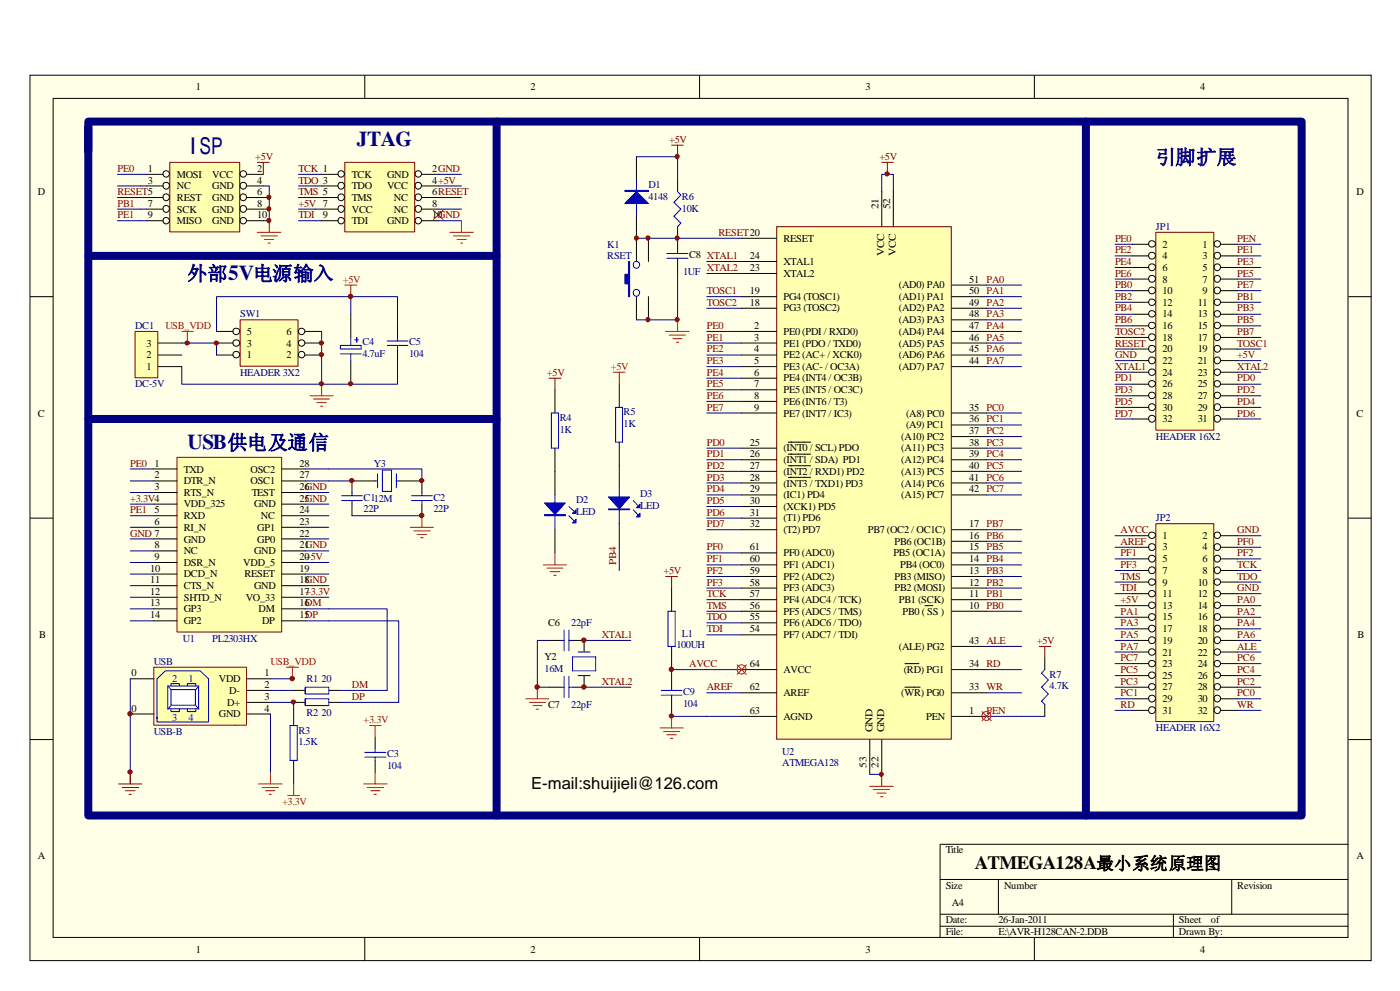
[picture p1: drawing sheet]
<svg xmlns="http://www.w3.org/2000/svg" width="297mm" height="210mm" viewBox="0 0 297 210" stroke-linecap="round" stroke-linejoin="round" font-family="sans-serif">
<path d="M6.3 15.9h284.3v187.6h-284.3z" fill="#ffffe8"/>
<g fill="none" stroke="#000" stroke-width=".21">
<path d="M6.3 15.9h284.3v187.6h-284.3zM77.3 15.9v4.9M148.3 15.9v4.9M219.2 15.9v4.9M11.3 20.8h274.4v177.8h-274.4zM6.3 62.8h5M285.8 62.8h4.9M6.3 109.7h5M285.8 109.7h4.9M6.3 156.6h5M285.8 156.6h4.9M285.8 178.8h-86.6v19.8"/>
<path d="M77.3 198.6v5M148.3 198.6v5M199.2 186.3h86.6M199.2 193.6h86.6M199.2 196.2h86.6M211.6 186.3v7.3M219.2 198.6v5M248.7 193.6v5M261 186.3v7.3"/>
</g>
<path d="M164.7 48.1h36.9v108.5h-36.9z" fill="#ffffb0"/>
<path d="M142.3 30.7h2.5M143.6 30.7v2.5M186.9 34.4h2.4M188 34.4v2.5M164.6 48h37v108.6h-37zM141.1 122.1h2.5M142.3 122.1v2.5M220.2 136.9h2.5M221.4 136.9v2.5" fill="none" stroke="#800000" stroke-width=".21"/>
<g fill="none" stroke="#000" stroke-width=".21">
<path d="M143.6 38.1v2.5M143.6 48v2.5M157.1 57.9h7.5M157.1 55.4h7.5M157.1 50.5h7.5M186.9 40.6v7.4M189.3 40.6v7.4M157.1 62.8h7.5M157.1 65.3h7.5M157.1 70.2h7.5M157.1 72.7h7.5M157.1 75.2h7.5"/>
<path d="M157.1 77.7h7.5M201.7 60.4h7.3M201.7 62.8h7.3M201.7 65.3h7.3M201.7 67.7h7.3M201.7 70.2h7.3M201.7 72.7h7.3M201.7 75.2h7.3M201.7 77.7h7.3M157.1 87.5h7.5M157.1 94.9h7.5M157.1 97.4h7.5"/>
<path d="M157.1 99.8h7.5M157.1 80.1h7.5M157.1 82.6h7.5M157.1 85h7.5M167 93.7h4.8M167 96.2h4.8M167 98.7h4.8M201.7 87.5h7.3M201.7 90h7.3M201.7 92.5h7.3M201.7 94.9h7.3M201.7 97.4h7.3"/>
<path d="M201.7 99.8h7.3M157.1 102.3h7.5M157.1 104.8h7.5M157.1 117.1h7.5M157.1 119.6h7.5M157.1 112.2h7.5M157.1 107.3h7.5M157.1 109.7h7.5M167 101.1h4.8M201.7 102.3h7.3M201.7 104.8h7.3M201.7 117.1h7.3"/>
<path d="M201.7 119.6h7.3M201.7 114.7h7.3M201.7 112.2h7.3M116.3 135.7h2.6M121.3 135.7h2.5v2.4M157.1 122.1h7.5M157.1 124.6h7.5M157.1 127h7.5M157.1 129.5h7.5M157.1 131.9h7.5M157.1 134.5h7.5M196 128.3h1.7"/>
<path d="M201.7 136.9h7.3M201.7 122.1h7.3M201.7 124.6h7.3M201.7 127h7.3M201.7 129.5h7.3M221.4 139.4v2.4M116.3 145.6h2.6M123.8 143.1v2.5h-2.5M142.3 143.1v2.5M142.3 148v2.5M157.1 141.8h7.5M157.1 146.7h7.5"/>
<path d="M157.1 151.7h7.5M184.3 156.6v7.4M186.9 156.6v7.4M191.8 140.6h2.9M191.8 145.6h3.2M201.7 141.8h7.3M201.7 146.7h7.3M201.7 151.7h7.3M221.4 149.2v2.5"/>
</g>
<g fill="none" stroke="#00f" stroke-width=".21">
<path d="M143.6 40.6l.7 .7-1.5 1.6 1.5 1.4-1.5 1.5 1.5 1.5-.7 .7M118.9 135.7h.6M119.5 133.4v4.5M120.6 133.4v4.5M120.6 135.7h.7M121.3 139.1h4.9v3h-4.9zM122.5 138.1h2.6M118.9 145.6h.6M119.5 143.3v4.5M120.6 145.6h.7M120.6 143.3v4.5M122.5 143.1h2.6"/>
<path d="M140.1 146.2h4.4M140.1 147.2h4.4M142.3 145.6v.6M142.3 147.2v.8M221.4 141.8l-.7 .8 1.5 1.4-1.5 1.6 1.5 1.4-1.5 1.5 .7 .7"/>
</g>
<g fill="none" stroke="#000080" stroke-width=".21">
<path d="M186.9 40.6v-3.7h2.4v3.7M149.8 77.7h7.3M149.8 75.2h7.3M149.8 72.7h7.3M149.8 70.2h7.3M209 77.7h7.5M209 75.2h7.5M209 72.7h7.5M209 70.2h7.5M209 67.7h7.5M209 65.3h7.5M209 62.8h7.5"/>
<path d="M209 60.4h7.5M149.8 99.8h7.3M149.8 97.4h7.3M149.8 94.9h7.3M149.8 87.5h7.3M149.8 85h7.3M149.8 82.6h7.3M149.8 80.1h7.3M209 99.8h7.5M209 97.4h7.5M209 94.9h7.5M209 87.5h7.5"/>
<path d="M209 92.5h7.5M209 90h7.5M149.8 119.6h7.3M149.8 117.1h7.3M149.8 112.2h7.3M149.8 109.7h7.3M149.8 107.3h7.3M149.8 104.8h7.3M149.8 102.3h7.3M209 119.6h7.5M209 117.1h7.5M209 112.2h7.5"/>
<path d="M209 104.8h7.5M209 102.3h7.5M209 114.7h7.5M116.3 135.7h-2.4v9.9h2.4M149.8 134.5h7.3M149.8 131.9h7.3M149.8 129.5h7.3M149.8 127h7.3M149.8 124.6h7.3M149.8 122.1h7.3M209 129.5h7.5M209 127h7.5"/>
<path d="M209 124.6h7.5M209 122.1h7.5M209 136.9h7.5M142.3 150.5v1.2h14.8M149.8 146.7h7.3M157.1 141.8h-14.8v1.3M209 151.7h7.5M209 146.7h7.5M209 141.8h7.5"/>
</g>
<g fill="none" stroke="#f00" stroke-width=".21">
<path d="M111.4 148h4.9M112.2 148.8h3.5M112.9 149.5h2M113.6 150.2h.5M113.9 145.6v2.4M139.9 154.2h4.9M140.6 155h3.4M141.3 155.6h2M142.1 156.4h.5M142.3 151.7v2.5M156.2 140.8l2 2M158.2 140.8l-2 2"/>
<path d="M208.1 150.7l2 2M210.1 150.7l-2 2M184.3 166.6h5M185.1 167.2h3.5M185.8 168h2M186.6 168.8h.5M186.9 164v2.6"/>
<circle cx="157.1" cy="141.8" r=".95"/>
<circle cx="209" cy="151.6" r=".94"/>
</g>
<path d="M245 111h12.2v41.8h-12.2z" fill="#ffffb0"/>
<path d="M54.5 34.4h2.6M55.8 34.4v2.5M244.9 110.9h12.3v41.9h-12.3z" fill="none" stroke="#800000" stroke-width=".21"/>
<g fill="none" stroke="#000" stroke-width=".21">
<path d="M134.9 33.2v4.9M134.9 45.6v9.8M137.4 50.5v4.9M143.6 50.5v2.4M143.6 55.4v2.5M134.9 62.8v4.9M137.4 62.8v4.9M131.2 81.4v4.9M131.2 93.7v9.9M131.2 110.9v5M239.9 113.5h3.5M239.9 115.9h3.5"/>
<path d="M239.9 118.4h3.5M258.7 113.5h3.5M258.7 115.9h3.5M258.7 118.4h3.5M142.3 124.6v4.9M142.3 136.9v4.9M239.9 120.8h3.5M239.9 123.3h3.5M239.9 125.7h3.5M239.9 128.3h3.5M239.9 130.7h3.5M239.9 133.2h3.5"/>
<path d="M239.9 135.7h3.5M239.9 138.1h3.5M258.7 120.8h3.5M258.7 123.3h3.5M258.7 125.7h3.5M258.7 128.3h3.5M258.7 130.7h3.5M258.7 133.2h3.5M258.7 135.7h3.5M258.7 138.1h3.5M239.9 140.6h3.5M239.9 143.1h3.5"/>
<path d="M239.9 145.6h3.5M239.9 148h3.5M239.9 150.5h3.5M258.7 140.6h3.5M258.7 143.1h3.5M258.7 145.6h3.5M258.7 148h3.5M258.7 150.5h3.5"/>
<circle cx="244.1" cy="118.3" r=".73"/>
<circle cx="244.1" cy="115.9" r=".73"/>
<circle cx="244.1" cy="113.4" r=".71"/>
<circle cx="258" cy="118.3" r=".7"/>
<circle cx="258" cy="115.9" r=".7"/>
<circle cx="258" cy="113.4" r=".68"/>
<circle cx="244.1" cy="133.1" r=".73"/>
<circle cx="244.1" cy="130.7" r=".73"/>
<circle cx="244.1" cy="120.8" r=".73"/>
<circle cx="244.1" cy="135.6" r=".73"/>
<circle cx="244.1" cy="128.2" r=".71"/>
<circle cx="244.1" cy="123.3" r=".71"/>
<circle cx="244.1" cy="138.1" r=".71"/>
<circle cx="244.1" cy="125.7" r=".71"/>
<circle cx="258" cy="133.1" r=".7"/>
<circle cx="258" cy="120.8" r=".7"/>
<circle cx="258" cy="135.6" r=".7"/>
<circle cx="258" cy="130.7" r=".7"/>
<circle cx="258" cy="128.2" r=".68"/>
<circle cx="258" cy="123.3" r=".68"/>
<circle cx="258" cy="138.1" r=".68"/>
<circle cx="258" cy="125.7" r=".68"/>
<circle cx="244.1" cy="148" r=".73"/>
<circle cx="244.1" cy="150.4" r=".73"/>
<circle cx="244.1" cy="143" r=".71"/>
<circle cx="244.1" cy="145.5" r=".71"/>
<circle cx="244.1" cy="140.6" r=".71"/>
<circle cx="258" cy="147.9" r=".7"/>
<circle cx="258" cy="150.4" r=".7"/>
<circle cx="258" cy="143" r=".68"/>
<circle cx="258" cy="145.5" r=".68"/>
<circle cx="258" cy="140.6" r=".68"/>
</g>
<g fill="none" stroke="#000080" stroke-width=".21">
<path d="M134.9 33.2h8.7v4.9M134.9 50.5h22.2M143.6 57.9v9.8h-8.7M149.8 55.4h7.3M149.8 57.9h7.3M149.8 62.8h7.3M149.8 65.3h7.3M131.2 115.9v4.9M236.3 113.5h3.6M236.3 115.9h3.6M236.3 118.4h3.6M262.2 113.5h5"/>
<path d="M262.2 115.9h5M262.2 118.4h5M123.8 135.7h9.9M236.3 120.8h3.6M236.3 123.3h3.6M236.3 125.7h3.6M236.3 128.3h3.6M236.3 130.7h3.6M236.3 133.2h3.6M236.3 135.7h3.6M236.3 138.1h3.6M262.2 120.8h5"/>
<path d="M262.2 123.3h5M262.2 125.7h5M262.2 128.3h5M262.2 130.7h5M262.2 133.2h5M262.2 135.7h5M262.2 138.1h5M123.8 145.6h9.9M236.3 140.6h3.6M236.3 143.1h3.6M236.3 145.6h3.6M236.3 148h3.6"/>
<path d="M236.3 150.5h3.6M262.2 140.6h5M262.2 143.1h5M262.2 145.6h5M262.2 148h5M262.2 150.5h5"/>
</g>
<g fill="none" stroke="#00f" stroke-width=".21">
<path d="M134.9 38.1v7.5M141.3 53.7h4.5M141.3 54.7h4.5M143.6 52.9v.8M143.6 54.7v.7M130.5 86.3h1.4v7.4h-1.4zM131.2 103.6v7.3M134.2 108l.9 1M134.2 106l.9 1M141.6 129.5h1.5v7.4h-1.5z"/>
<circle cx="134.8" cy="56.1" r=".7"/>
<circle cx="134.8" cy="62" r=".7"/>
</g>
<g fill="none" stroke="#f00" stroke-width=".21">
<path d="M54.5 49.2h5M55.3 50h3.5M56 50.7h2M56.8 51.5h.5M57.1 46.8v2.4M91.9 44.5l2 2M93.9 44.5l-2 2M130 78.8h2.4M131.2 78.8v2.6M141.1 70.2h4.9M141.8 71h3.5M142.6 71.7h1.9"/>
<path d="M143.3 72.5h.5M143.6 67.7v2.5"/>
</g>
<g fill="#00f" stroke="#00f" stroke-width=".21">
<path d="M133.2 55.4h.2v7.4h-.2v-2.7h-.8v-2h.8z" fill-rule="evenodd"/>
<path d="M132.4 40.3h5v.3h-5z" fill-rule="evenodd"/>
<path d="M134.9 40.6l2.5 2.5h-5z" fill-rule="evenodd"/>
<path d="M128.9 105.3h4.5l-2.2 2.5z" fill-rule="evenodd"/>
<path d="M128.9 107.8h4.5v.2h-4.5z" fill-rule="evenodd"/>
<path d="M134.9 109.5l.7-.8v.8z" fill-rule="evenodd"/>
<path d="M135.6 106.8v.7h-.7z" fill-rule="evenodd"/>
</g>
<path d="M28.7 70.3h4.7v9.7h-4.7z" fill="#ffffb0"/>
<path d="M28.6 70.2h4.8v9.8h-4.8z" fill="none" stroke="#800000" stroke-width=".21"/>
<path d="M33.5 77.7h5M33.5 75.2h5M33.5 72.7h5M74.3 66.6v4.9M74.3 76.4v5M84.2 69v2.5M84.2 73.9v2.5" fill="none" stroke="#000" stroke-width=".21"/>
<path d="M72.1 73.2h4.4v.7h-4.4zM72.1 74.9h4.4M74.3 71.5v1.7M74.3 74.9v1.5M75.1 72h.9M75.6 71.5v1M82 73.2h4.4M82 72.2h4.4M84.2 71.5v.7M84.2 73.2v.7" fill="none" stroke="#00f" stroke-width=".21"/>
<path d="M73.1 60.4h2.5M74.3 60.4v2.4" fill="none" stroke="#f00" stroke-width=".21"/>
<path d="M51 67.8h12.2v9.8h-12.2z" fill="#ffffb0"/>
<path d="M50.9 67.7h12.3v9.9h-12.3z" fill="none" stroke="#800000" stroke-width=".21"/>
<g fill="none" stroke="#000" stroke-width=".21">
<path d="M45.9 75.2h3.5M45.9 72.7h3.5M45.9 70.2h3.5M64.7 75.2h3.5M64.7 72.7h3.5M64.7 70.2h3.5M74.6 106.8v2.4M79.5 101.9h-4.9v2.4M84.5 101.9h4.9v2.4M89.4 106.8v2.4M62.2 148.8v4.9M79.5 156.1v2.5"/>
<path d="M62.2 161.1v4.9M79.5 161.1v2.5"/>
<circle cx="50.1" cy="70.2" r=".71"/>
<circle cx="50.1" cy="75.1" r=".71"/>
<circle cx="50.1" cy="72.7" r=".71"/>
<circle cx="63.9" cy="70.2" r=".68"/>
<circle cx="63.9" cy="75.1" r=".68"/>
<circle cx="63.9" cy="72.7" r=".68"/>
</g>
<g fill="none" stroke="#f00" stroke-width=".21">
<path d="M38.5 70.2h2.5M39.7 70.2v2.5M65.7 83.8h4.9M66.5 84.5h3.3M67.1 85.3h2.1M67.9 86h.5M68.2 81.4v2.4M87 111.7h4.9M87.7 112.5h3.5M88.4 113.2h2M89.2 113.9h.5M89.4 109.2v2.5"/>
<path d="M60.7 141.3h2.5M62 141.3v2.5M78.3 153.7h2.5M79.5 153.7v2.4M54.8 166h5M55.5 166.8h3.5M56.3 167.5h2M57.1 168.2h.4M57.3 163.6v2.4M61 168.5h2.5M62.2 166v2.5M77 166h5"/>
<path d="M77.8 166.8h3.5M78.6 167.5h1.9M79.2 168.2h.6M79.5 163.6v2.4"/>
</g>
<g fill="none" stroke="#000080" stroke-width=".21">
<path d="M38.5 72.7h7.4v2.5M68.2 70.2v11.2h-29.7v-3.7M74.3 62.8v3.8M84.2 76.4v5h-16M84.2 69v-6.2h-38.3v7.4M27.6 99.3h5M64.7 99.3h5M27.6 101.9h5M27.6 104.3h5M27.6 106.8h5M27.6 109.2h5M27.6 111.7h5"/>
<path d="M27.6 114.1h5M27.6 116.7h5M27.6 119.1h5M64.7 101.9h5M64.7 104.3h5M64.7 106.8h5M64.7 109.2h5M64.7 111.7h5M64.7 114.1h5M64.7 116.7h5M64.7 119.1h5M27.6 121.6h5"/>
<path d="M27.6 124.1h5M27.6 126.5h5M27.6 129h5M27.6 131.5h5M64.7 129h17.3v17.2h-5M64.7 131.5h19.8v17.3h-7.5M64.7 121.6h5M64.7 124.1h5M64.7 126.5h5M49.9 151.2v2.5M57.3 151.2v2.5M59.8 146.2h2.4"/>
<path d="M59.8 148.8h2.4"/>
</g>
<g fill="none" stroke="#00f" stroke-width=".21">
<path d="M81 99.6h2v4.5h-2zM72.4 105h4.4M72.4 106h4.4M74.6 104.3v.7M74.6 106v.8M79.5 101.9h.5M80 100.3v3M84 100.3v3M84 101.9h.5M87.2 105h4.4M87.2 106h4.4M89.4 104.3v.7"/>
<path d="M89.4 106v.8M61.5 153.7h1.5v7.4h-1.5zM77.3 159.4h4.5M79.5 158.6v.8M77.3 160.4h4.5M79.5 160.4v.7"/>
</g>
<path d="M37.6 97h22.1v36.9h-22.1z" fill="#ffffb0"/>
<path d="M37.5 96.9h22.2v37h-22.2z" fill="none" stroke="#800000" stroke-width=".21"/>
<g fill="none" stroke="#000" stroke-width=".21">
<path d="M32.6 99.3h4.9M59.8 99.3h4.9M32.6 101.9h4.9M32.6 104.3h4.9M32.6 106.8h4.9M32.6 109.2h4.9M32.6 111.7h4.9M32.6 114.1h4.9M32.6 116.7h4.9M32.6 119.1h4.9M59.8 101.9h4.9M59.8 104.3h4.9"/>
<path d="M59.8 106.8h4.9M59.8 109.2h4.9M59.8 111.7h4.9M59.8 114.1h4.9M59.8 116.7h4.9M59.8 119.1h4.9M32.6 121.6h4.9M32.6 124.1h4.9M32.6 126.5h4.9M32.6 129h4.9M32.6 131.5h4.9M59.8 121.6h4.9"/>
<path d="M59.8 124.1h4.9M59.8 126.5h4.9M59.8 129h4.9M59.8 131.5h4.9"/>
</g>
<path d="M69.7 99.3h19.7v2.6M69.7 101.9h4.9M74.6 109.2h14.8" fill="none" stroke="#000080" stroke-width=".21"/>
<path d="M32.7 141.4h19.5v12.2h-19.5z" fill="#ffffb0"/>
<path d="M32.6 141.3h19.6v12.3h-19.6z" fill="none" stroke="#800000" stroke-width=".21"/>
<path d="M33.3 152v.9h10.9v-9.1l-1.8-1.7h-7.3l-1.8 1.7v8.4" fill="none" stroke="#00f" stroke-width=".21"/>
<g fill="#fff" stroke="#0000bf" stroke-width=".21">
<path d="M35.6 145.3h6.5v4.8h-6.5z" fill-rule="evenodd"/>
<path d="M36.2 146.1h5.2v3.3h-5.2z" fill-rule="evenodd"/>
</g>
<path d="M35.6 145.3l.6 .8M36.2 145.3v-.5h1.8v.5M36.2 150.2v.5h1.8v-.5M36.2 149.5l-.6 .7M39.7 145.3v-.5h1.8v.5M39.7 150.2v.5h1.8v-.5M41.5 149.5l.7 .7M42.2 145.3l-.7 .8M64.7 145.6h5v1.4h-5zM64.7 148h5v1.5h-5zM64.7 145.6v1.4M64.7 148v1.5" fill="none" stroke="#00f" stroke-width=".21"/>
<path d="M27.6 143.8h5M27.6 151.2h5M52.3 143.8h5M52.3 146.2h5M52.3 148.8h5M52.3 151.2h5M62.2 146.2h2.5M62.2 148.8h2.5M69.7 146.2h2.4M69.7 148.8h2.4" fill="none" stroke="#000" stroke-width=".21"/>
<g fill="none" stroke="#000080" stroke-width=".21">
<path d="M63.2 36.9h3.7M63.2 39.4h3.7M63.2 41.8h3.7M63.2 44.3h3.7M63.2 46.8h3.7M27.6 143.8v22.2M57.3 143.8h4.9M57.3 146.2h2.5M57.3 148.8h2.5M57.3 153.7v9.9M72.1 146.2h4.9M72.1 148.8h4.9"/>
<path d="M184.3 164h2.6"/>
</g>
<path d="M25.1 166h5M25.9 166.8h3.5M26.6 167.5h2M27.3 168.2h.6M27.6 163.6v2.4" fill="none" stroke="#800000" stroke-width=".21"/>
<path d="M36.1 34.5h14.7v14.6h-14.7z" fill="#ffffb0"/>
<path d="M36 34.4h14.8v14.7h-14.8z" fill="none" stroke="#800000" stroke-width=".21"/>
<g fill="none" stroke="#000" stroke-width=".21">
<path d="M31.1 36.9h3.4M31.1 39.4h3.4M52.3 36.9h3.5M52.3 39.4h3.5M31.1 41.8h3.4M31.1 44.3h3.4M31.1 46.8h3.4M52.3 41.8h3.5M52.3 44.3h3.5M52.3 46.8h3.5"/>
<circle cx="35.2" cy="39.3" r=".7"/>
<circle cx="35.2" cy="36.8" r=".68"/>
<circle cx="51.5" cy="39.3" r=".7"/>
<circle cx="51.6" cy="36.8" r=".68"/>
<circle cx="35.2" cy="44.2" r=".7"/>
<circle cx="35.2" cy="41.8" r=".7"/>
<circle cx="35.2" cy="46.7" r=".68"/>
<circle cx="51.5" cy="44.2" r=".7"/>
<circle cx="51.5" cy="41.8" r=".7"/>
<circle cx="51.6" cy="46.7" r=".68"/>
</g>
<path d="M24.9 36.9h6.2M24.9 39.4h6.2M55.8 39.4h1.3v7.4h-1.3M24.9 41.8h6.2M24.9 44.3h6.2M24.9 46.8h6.2M55.8 41.8h1.3M55.8 44.3h1.3" fill="none" stroke="#000080" stroke-width=".21"/>
<path d="M73.2 34.5h14.7v14.6h-14.7z" fill="#ffffb0"/>
<path d="M73.1 34.4h14.8v14.7h-14.8z" fill="none" stroke="#800000" stroke-width=".21"/>
<g fill="none" stroke="#000" stroke-width=".21">
<path d="M68.2 36.9h3.4M68.2 39.4h3.4M89.4 36.9h3.5M89.4 39.4h3.5M68.2 41.8h3.4M68.2 44.3h3.4M68.2 46.8h3.4M89.4 41.8h3.5M89.4 44.3h3.5M89.4 46.8h3.5"/>
<circle cx="72.3" cy="39.3" r=".7"/>
<circle cx="72.3" cy="36.8" r=".68"/>
<circle cx="88.6" cy="39.3" r=".7"/>
<circle cx="88.6" cy="36.8" r=".68"/>
<circle cx="72.3" cy="44.2" r=".7"/>
<circle cx="72.3" cy="41.8" r=".7"/>
<circle cx="72.3" cy="46.7" r=".68"/>
<circle cx="88.6" cy="44.2" r=".7"/>
<circle cx="88.6" cy="41.8" r=".7"/>
<circle cx="88.6" cy="46.7" r=".68"/>
</g>
<path d="M66.9 36.9h1.3M66.9 39.4h1.3M92.9 36.9h4.9M92.9 39.4h4.9M66.9 41.8h1.3M66.9 44.3h1.3M66.9 46.8h1.3M92.9 41.8h4.9M92.9 44.3h4.9M92.9 46.8h4.9" fill="none" stroke="#000080" stroke-width=".21"/>
<path d="M95.3 49.2h5M96.1 50h3.5M96.9 50.7h1.9M97.6 51.5h.4M97.8 46.8v2.4" fill="none" stroke="#f00" stroke-width=".21"/>
<g fill="#800000" stroke="#800000" stroke-width=".21">
<circle cx="57" cy="46.7" r=".45"/>
<circle cx="39.7" cy="72.6" r=".45"/>
<circle cx="74.3" cy="81.3" r=".45"/>
<circle cx="74.3" cy="62.8" r=".48"/>
<circle cx="68.1" cy="75.1" r=".45"/>
<circle cx="45.9" cy="72.6" r=".45"/>
<circle cx="68.1" cy="72.6" r=".45"/>
<circle cx="68.1" cy="81.3" r=".45"/>
<circle cx="57" cy="41.8" r=".45"/>
<circle cx="57" cy="44.2" r=".45"/>
</g>
<path d="M18.7 27v145.7h257.1v-146.9h-257.1v6.1M105.2 25.8v146.9" fill="none" stroke="#000080" stroke-width="1.7"/>
<path d="M245 49.3h12.2v41.8h-12.2z" fill="#ffffb0"/>
<path d="M244.9 49.2h12.3v41.9h-12.3zM116.3 80.1h2.6M117.6 80.1v2.5" fill="none" stroke="#800000" stroke-width=".21"/>
<g fill="none" stroke="#000" stroke-width=".21">
<path d="M239.9 51.7h3.5M239.9 54.2h3.5M239.9 56.7h3.5M239.9 59.1h3.5M258.7 51.7h3.5M258.7 54.2h3.5M258.7 56.7h3.5M258.7 59.1h3.5M239.9 61.6h3.5M239.9 64h3.5M239.9 66.6h3.5M239.9 69h3.5"/>
<path d="M239.9 71.5h3.5M239.9 73.9h3.5M239.9 76.4h3.5M239.9 78.8h3.5M258.7 61.6h3.5M258.7 64h3.5M258.7 66.6h3.5M258.7 69h3.5M258.7 71.5h3.5M258.7 73.9h3.5M258.7 76.4h3.5M258.7 78.8h3.5"/>
<path d="M117.6 82.6v4.9M117.6 94.9v9.9M239.9 81.4h3.5M239.9 83.8h3.5M239.9 86.3h3.5M239.9 88.7h3.5M258.7 81.4h3.5M258.7 83.8h3.5M258.7 86.3h3.5M258.7 88.7h3.5M117.6 112.2v4.9"/>
<circle cx="244.1" cy="59.1" r=".73"/>
<circle cx="244.1" cy="56.6" r=".73"/>
<circle cx="244.1" cy="54.1" r=".73"/>
<circle cx="244.1" cy="51.7" r=".71"/>
<circle cx="258" cy="59" r=".7"/>
<circle cx="258" cy="54.1" r=".7"/>
<circle cx="258" cy="56.6" r=".7"/>
<circle cx="258" cy="51.7" r=".68"/>
<circle cx="244.1" cy="61.5" r=".73"/>
<circle cx="244.1" cy="76.3" r=".73"/>
<circle cx="244.1" cy="73.9" r=".73"/>
<circle cx="244.1" cy="71.4" r=".73"/>
<circle cx="244.1" cy="78.8" r=".71"/>
<circle cx="244.1" cy="66.5" r=".71"/>
<circle cx="244.1" cy="64" r=".71"/>
<circle cx="244.1" cy="68.9" r=".71"/>
<circle cx="258" cy="76.3" r=".7"/>
<circle cx="258" cy="61.5" r=".7"/>
<circle cx="258" cy="73.9" r=".7"/>
<circle cx="258" cy="71.4" r=".7"/>
<circle cx="258" cy="64" r=".68"/>
<circle cx="258" cy="66.5" r=".68"/>
<circle cx="258" cy="78.8" r=".68"/>
<circle cx="258" cy="68.9" r=".68"/>
<circle cx="244.1" cy="88.7" r=".73"/>
<circle cx="244.1" cy="86.2" r=".73"/>
<circle cx="244.1" cy="81.3" r=".71"/>
<circle cx="244.1" cy="83.8" r=".71"/>
<circle cx="258" cy="88.7" r=".7"/>
<circle cx="258" cy="86.2" r=".7"/>
<circle cx="258" cy="81.3" r=".68"/>
<circle cx="258" cy="83.7" r=".68"/>
</g>
<g fill="none" stroke="#000080" stroke-width=".21">
<path d="M236.3 51.7h3.6M236.3 54.2h3.6M236.3 56.7h3.6M236.3 59.1h3.6M262.2 51.7h5M262.2 54.2h5M262.2 56.7h5M262.2 59.1h5M236.3 61.6h3.6M236.3 64h3.6M236.3 66.6h3.6M236.3 69h3.6"/>
<path d="M236.3 71.5h3.6M236.3 73.9h3.6M236.3 76.4h3.6M236.3 78.8h3.6M262.2 61.6h5M262.2 64h5M262.2 66.6h5M262.2 69h5M262.2 71.5h5M262.2 73.9h5M262.2 76.4h5M262.2 78.8h5"/>
<path d="M236.3 81.4h3.6M236.3 83.8h3.6M236.3 86.3h3.6M236.3 88.7h3.6M262.2 81.4h5M262.2 83.8h5M262.2 86.3h5M262.2 88.7h5M216.5 151.7h4.9"/>
</g>
<g fill="#800000" stroke="#800000" stroke-width=".21">
<circle cx="186.8" cy="164" r=".42"/>
<circle cx="188" cy="36.8" r=".45"/>
<circle cx="142.3" cy="151.6" r=".45"/>
<circle cx="142.3" cy="141.8" r=".48"/>
<circle cx="143.5" cy="50.4" r=".45"/>
<circle cx="143.5" cy="33.2" r=".45"/>
<circle cx="134.9" cy="50.4" r=".45"/>
<circle cx="137.3" cy="67.7" r=".45"/>
<circle cx="137.3" cy="50.4" r=".45"/>
<circle cx="143.5" cy="67.7" r=".45"/>
<circle cx="123.7" cy="135.6" r=".48"/>
<circle cx="123.7" cy="145.5" r=".48"/>
<circle cx="113.8" cy="145.5" r=".48"/>
<circle cx="61.9" cy="143.7" r=".48"/>
<circle cx="62.2" cy="148.7" r=".45"/>
<circle cx="74.6" cy="101.8" r=".45"/>
<circle cx="89.4" cy="101.8" r=".45"/>
<circle cx="89.4" cy="109.2" r=".48"/>
<circle cx="27.5" cy="151.2" r=".48"/>
<circle cx="27.6" cy="163.5" r=".45"/>
</g>
<path d="M116.8 87.5h1.6v7.4h-1.6zM117.6 104.8v7.4M120.6 109.2l1 1.1M120.6 107.3l1 .9" fill="none" stroke="#00f" stroke-width=".21"/>
<g fill="#00f" stroke="#00f" stroke-width=".21">
<path d="M115.4 106.5h4.4l-2.2 2.5z" fill-rule="evenodd"/>
<path d="M115.4 109h4.4v.2h-4.4z" fill-rule="evenodd"/>
<path d="M122.1 110v.8h-.8z" fill-rule="evenodd"/>
<path d="M122.1 108v.7h-.8z" fill-rule="evenodd"/>
</g>
<path d="M115.1 119.6h5M117.6 117.1v2.5M115.9 120.3h3.4M116.6 121.1h2M117.3 121.8h.6" fill="none" stroke="#f00" stroke-width=".21"/>
<path d="M230.1 25.8v146.9M18.7 54.2h86.5M18.7 88.7h86.5" fill="none" stroke="#000080" stroke-width="1.7"/>
<text font-size="4.9" fill="#000080" x="39.7" y="32.5">ISP</text>
<g font-size="4.5" fill="#000080">
<text x="75.6" y="31">JTAG</text>
<text x="39.7" y="95.2">USB供电及通信</text>
</g>
<text font-size="4.2" fill="#11037f" x="244.9" y="34.7">引脚扩展</text>
<text font-size="4.2" fill="#000080" x="39.7" y="59.4">外部5V电源输入</text>
<text font-size="4" x="206.6" y="184.2">ATMEGA128A最小系统原理图</text>
<text font-size="3.5" x="112.6" y="167.2">E-mail:shuijieli@126.com</text>
<g font-size="2.2">
<text x="41.5" y="19.1">1</text>
<text x="112.4" y="19.1">2</text>
<text x="183.4" y="19.1">3</text>
<text x="254.3" y="19.1">4</text>
<text x="8" y="41.3">D</text>
<text x="31.3" y="36.3">1</text>
<text x="31.3" y="38.9">3</text>
<text x="37.5" y="37.6">MOSI</text>
<text x="37.5" y="40.1">NC</text>
<text x="45" y="37.6">VCC</text>
<text x="45" y="40.1">GND</text>
<text x="54.5" y="38.9">4</text>
<text x="54.5" y="41.3">6</text>
<text x="54.5" y="36.3">2</text>
<text x="74.6" y="37.6">TCK</text>
<text x="74.6" y="40.1">TDO</text>
<text x="82" y="37.6">GND</text>
<text x="82" y="40.1">VCC</text>
<text x="91.6" y="36.3">2GND</text>
<text x="91.6" y="38.9">4+5V</text>
<text x="91.6" y="41.3">6RESET</text>
<text x="287.4" y="41.3">D</text>
<text x="31.3" y="46.2">9</text>
<text x="31.3" y="43.8">7</text>
<text x="37.5" y="42.5">REST</text>
<text x="37.5" y="45.1">SCK</text>
<text x="37.5" y="47.5">MISO</text>
<text x="45" y="42.5">GND</text>
<text x="45" y="45.1">GND</text>
<text x="45" y="47.5">GND</text>
<text x="54.5" y="43.8">8</text>
<text x="54.5" y="46.2">10</text>
<text x="68.4" y="46.2">9</text>
<text x="74.6" y="42.5">TMS</text>
<text x="74.6" y="45.1">VCC</text>
<text x="74.6" y="47.5">TDI</text>
<text x="82" y="47.5">GND</text>
<text x="83.5" y="42.5">NC</text>
<text x="83.5" y="45.1">NC</text>
<text x="91.6" y="43.8">8</text>
<text x="91.6" y="46.2">10GND</text>
<text x="186.2" y="44.3" transform="rotate(-90 186.2 44.3)">21</text>
<text x="188.6" y="44.3" transform="rotate(-90 188.6 44.3)">52</text>
<text x="166" y="51.2">RESET</text>
<text x="246.4" y="52.4">2</text>
<text x="254.8" y="52.4">1</text>
<text x="146" y="54.6">C8 XTAL1</text>
<text x="158.9" y="57.3">23</text>
<text x="158.9" y="54.9">24</text>
<text x="166" y="58.6">XTAL2</text>
<text x="166" y="56.1">XTAL1</text>
<text x="187.4" y="54.2" transform="rotate(-90 187.4 54.2)">VCC</text>
<text x="189.8" y="54.2" transform="rotate(-90 189.8 54.2)">VCC</text>
<text x="205.4" y="59.9">51 PA0</text>
<text x="246.4" y="54.9">4</text>
<text x="246.4" y="57.3">6</text>
<text x="246.4" y="59.9">8</text>
<text x="254.8" y="54.9">3</text>
<text x="254.8" y="57.3">5</text>
<text x="254.8" y="59.9">7</text>
<text x="158.9" y="62.3">19</text>
<text x="158.9" y="64.8">18</text>
<text x="166" y="63.5">PG4 (TOSC1)</text>
<text x="166" y="66">PG3 (TOSC2)</text>
<text x="190.5" y="61.1">(AD0) PA0</text>
<text x="190.5" y="63.5">(AD1) PA1</text>
<text x="190.5" y="66">(AD2) PA2</text>
<text x="205.4" y="62.3">50 PA1</text>
<text x="205.4" y="64.8">49 PA2</text>
<text x="246.4" y="62.3">10</text>
<text x="246.4" y="64.8">12</text>
<text x="253.8" y="64.8">11</text>
<text x="254.8" y="62.3">9</text>
<text x="52.3" y="71">5</text>
<text x="60.7" y="71">6</text>
<text x="159.9" y="69.7">2</text>
<text x="166" y="71">PE0 (PDI / RXD0)</text>
<text x="190.5" y="68.5">(AD3) PA3</text>
<text x="190.5" y="71">(AD4) PA4</text>
<text x="205.4" y="67.2">48 PA3</text>
<text x="205.4" y="69.7">47 PA4</text>
<text x="246.4" y="67.2">14</text>
<text x="246.4" y="69.7">16</text>
<text x="253.8" y="67.2">13</text>
<text x="253.8" y="69.7">15</text>
<text x="31.1" y="75.9">2</text>
<text x="31.1" y="73.4">3</text>
<text x="52.3" y="75.9">1</text>
<text x="52.3" y="73.4">3</text>
<text x="60.7" y="75.9">2</text>
<text x="60.7" y="73.4">4</text>
<text x="159.9" y="74.6">4</text>
<text x="159.9" y="72.2">3</text>
<text x="159.9" y="77.1">5</text>
<text x="166" y="73.4">PE1 (PDO / TXD0)</text>
<text x="166" y="75.9">PE2 (AC+ / XCK0)</text>
<text x="190.5" y="73.4">(AD5) PA5</text>
<text x="190.5" y="75.9">(AD6) PA6</text>
<text x="205.4" y="72.2">46 PA5</text>
<text x="205.4" y="74.6">45 PA6</text>
<text x="205.4" y="77.1">44 PA7</text>
<text x="246.4" y="72.2">18</text>
<text x="246.4" y="74.6">20</text>
<text x="246.4" y="77.1">22</text>
<text x="253.8" y="72.2">17</text>
<text x="253.8" y="74.6">19</text>
<text x="253.8" y="77.1">21</text>
<text x="31.1" y="78.3">1</text>
<text x="159.9" y="79.6">6</text>
<text x="159.9" y="82.1">7</text>
<text x="166" y="78.3">PE3 (AC- / OC3A)</text>
<text x="166" y="80.8">PE4 (INT4 / OC3B)</text>
<text x="166" y="83.3">PE5 (INT5 / OC3C)</text>
<text x="190.5" y="78.3">(AD7) PA7</text>
<text x="246.4" y="79.6">24</text>
<text x="246.4" y="82.1">26</text>
<text x="253.8" y="79.6">23</text>
<text x="253.8" y="82.1">25</text>
<text x="8" y="88.2">C</text>
<text x="159.9" y="84.5">8</text>
<text x="159.9" y="87">9</text>
<text x="166" y="85.8">PE6 (INT6 / T3)</text>
<text x="166" y="88.2">PE7 (INT7 / IC3)</text>
<text x="192" y="88.2">(A8) PC0</text>
<text x="205.4" y="87">35 PC0</text>
<text x="205.4" y="89.4">36 PC1</text>
<text x="246.4" y="84.5">28</text>
<text x="246.4" y="87">30</text>
<text x="246.4" y="89.4">32</text>
<text x="253.8" y="84.5">27</text>
<text x="253.8" y="87">29</text>
<text x="253.8" y="89.4">31</text>
<text x="287.4" y="88.2">C</text>
<text x="158.9" y="94.4">25</text>
<text x="166" y="95.6">(INT0 / SCL) PDO</text>
<text x="191" y="93.1">(A10) PC2</text>
<text x="191" y="95.6">(A11) PC3</text>
<text x="192" y="90.7">(A9) PC1</text>
<text x="205.4" y="92">37 PC2</text>
<text x="205.4" y="94.4">38 PC3</text>
<text x="32.8" y="98.8">1</text>
<text x="32.8" y="101.3">2</text>
<text x="38.9" y="100.1">TXD</text>
<text x="53.1" y="100.1">OSC2</text>
<text x="63.5" y="101.3">27</text>
<text x="63.5" y="98.8">28</text>
<text x="158.9" y="96.9">26</text>
<text x="158.9" y="99.3">27</text>
<text x="158.9" y="101.8">28</text>
<text x="166" y="98.1">(INT1 / SDA) PD1</text>
<text x="166" y="100.6">(INT2 / RXD1) PD2</text>
<text x="191" y="98.1">(A12) PC4</text>
<text x="191" y="100.6">(A13) PC5</text>
<text x="205.4" y="96.9">39 PC4</text>
<text x="205.4" y="99.3">40 PC5</text>
<text x="205.4" y="101.8">41 PC6</text>
<text x="32.8" y="103.8">3</text>
<text x="38.9" y="102.5">DTR_N</text>
<text x="38.9" y="105">RTS_N</text>
<text x="38.9" y="107.5">VDD_325</text>
<text x="53.1" y="102.5">OSC1</text>
<text x="53.3" y="105">TEST</text>
<text x="53.8" y="107.5">GND</text>
<text x="63.5" y="106.3">25GND</text>
<text x="63.5" y="103.8">26GND</text>
<text x="158.9" y="106.8">30</text>
<text x="158.9" y="104.2">29</text>
<text x="166" y="103.1">(INT3 / TXD1) PD3</text>
<text x="166" y="105.5">(IC1) PD4</text>
<text x="166" y="108">(XCK1) PD5</text>
<text x="191" y="103.1">(A14) PC6</text>
<text x="191" y="105.5">(A15) PC7</text>
<text x="205.4" y="104.2">42 PC7</text>
<text x="32.8" y="108.7">5</text>
<text x="32.8" y="111.2">6</text>
<text x="38.9" y="109.9">RXD</text>
<text x="38.9" y="112.5">RI_N</text>
<text x="54.5" y="112.5">GP1</text>
<text x="55.3" y="109.9">NC</text>
<text x="63.5" y="113.6">22</text>
<text x="63.5" y="111.2">23</text>
<text x="63.5" y="108.7">24</text>
<text x="158.9" y="109.2">31</text>
<text x="158.9" y="111.7">32</text>
<text x="166" y="110.4">(T1) PD6</text>
<text x="166" y="112.9">(T2) PD7</text>
<text x="183.9" y="112.9">PB7 (OC2 / OC1C)</text>
<text x="205.4" y="111.7">17 PB7</text>
<text x="32.8" y="116.1">8</text>
<text x="32.8" y="118.6">9</text>
<text x="38.9" y="114.9">GND</text>
<text x="38.9" y="117.4">NC</text>
<text x="38.9" y="119.8">DSR_N</text>
<text x="51.6" y="119.8">VDD_5</text>
<text x="53.8" y="117.4">GND</text>
<text x="54.5" y="114.9">GP0</text>
<text x="63.5" y="116.1">21GND</text>
<text x="63.5" y="118.6">20+5V</text>
<text x="158.9" y="116.6">61</text>
<text x="158.9" y="119.1">60</text>
<text x="166" y="117.9">PF0 (ADC0)</text>
<text x="189.3" y="117.9">PB5 (OC1A)</text>
<text x="189.6" y="115.4">PB6 (OC1B)</text>
<text x="205.4" y="116.6">15 PB5</text>
<text x="205.4" y="119.1">14 PB4</text>
<text x="205.4" y="114.1">16 PB6</text>
<text x="246.4" y="114.1">1</text>
<text x="246.4" y="116.6">3</text>
<text x="246.4" y="119.1">5</text>
<text x="254.8" y="114.1">2</text>
<text x="254.8" y="116.6">4</text>
<text x="254.8" y="119.1">6</text>
<text x="31.8" y="121.1">10</text>
<text x="31.8" y="123.5">11</text>
<text x="31.8" y="126">12</text>
<text x="38.9" y="122.3">DCD_N</text>
<text x="38.9" y="124.7">CTS_N</text>
<text x="51.8" y="122.3">RESET</text>
<text x="53.8" y="124.7">GND</text>
<text x="63.5" y="126">17+3.3V</text>
<text x="63.5" y="123.5">18GND</text>
<text x="63.5" y="121.1">19</text>
<text x="158.9" y="121.6">59</text>
<text x="158.9" y="124.1">58</text>
<text x="166" y="120.3">PF1 (ADC1)</text>
<text x="166" y="122.8">PF2 (ADC2)</text>
<text x="166" y="125.2">PF3 (ADC3)</text>
<text x="189.6" y="125.2">PB2 (MOSI)</text>
<text x="189.6" y="122.8">PB3 (MISO)</text>
<text x="190.8" y="120.3">PB4 (OC0)</text>
<text x="205.4" y="124.1">12 PB2</text>
<text x="205.4" y="121.6">13 PB3</text>
<text x="246.4" y="121.6">7</text>
<text x="246.4" y="124.1">9</text>
<text x="253.8" y="124.1">10</text>
<text x="254.8" y="121.6">8</text>
<text x="31.8" y="128.5">13</text>
<text x="31.8" y="130.9">14</text>
<text x="38.9" y="127.3">SHTD_N</text>
<text x="38.9" y="129.7">GP3</text>
<text x="52.1" y="127.3">VO_33</text>
<text x="54.8" y="129.7">DM</text>
<text x="63.5" y="130.9">15DP</text>
<text x="63.5" y="128.5">16DM</text>
<text x="158.9" y="126.5">57</text>
<text x="158.9" y="129">56</text>
<text x="158.9" y="131.4">55</text>
<text x="166" y="127.7">PF4 (ADC4 / TCK)</text>
<text x="166" y="130.2">PF5 (ADC5 / TMS)</text>
<text x="190.5" y="127.7">PB1 (SCK)</text>
<text x="191.3" y="130.2">PB0 ( SS )</text>
<text x="205.4" y="129">10 PB0</text>
<text x="205.4" y="126.5">11 PB1</text>
<text x="246.4" y="126.5">11</text>
<text x="246.4" y="129">13</text>
<text x="246.4" y="131.4">15</text>
<text x="253.8" y="126.5">12</text>
<text x="253.8" y="129">14</text>
<text x="253.8" y="131.4">16</text>
<text x="8.3" y="135.1">B</text>
<text x="38.9" y="132.2">GP2</text>
<text x="55.5" y="132.2">DP</text>
<text x="116.2" y="132.7">C6</text>
<text x="158.9" y="133.9">54</text>
<text x="166" y="132.7">PF6 (ADC6 / TDO)</text>
<text x="166" y="135.1">PF7 (ADC7 / TDI)</text>
<text x="190.5" y="137.6">(ALE) PG2</text>
<text x="205.4" y="136.4">43 ALE</text>
<text x="246.4" y="133.9">17</text>
<text x="246.4" y="136.4">19</text>
<text x="253.8" y="133.9">18</text>
<text x="253.8" y="136.4">20</text>
<text x="287.7" y="135.1">B</text>
<text x="27.9" y="143.3">0</text>
<text x="56" y="143.3">1</text>
<text x="115.4" y="139.8">Y2</text>
<text x="158.9" y="141.3">64</text>
<text x="166" y="142.5">AVCC</text>
<text x="191.5" y="142.5">(RD) PG1</text>
<text x="205.4" y="141.3">34 RD</text>
<text x="246.4" y="138.9">21</text>
<text x="246.4" y="141.3">23</text>
<text x="246.4" y="143.8">25</text>
<text x="253.8" y="138.9">22</text>
<text x="253.8" y="141.3">24</text>
<text x="253.8" y="143.8">26</text>
<text x="46.4" y="144.5">VDD</text>
<text x="48.2" y="149.5">D+</text>
<text x="48.6" y="147">D-</text>
<text x="56" y="145.7">2</text>
<text x="56" y="148.2">3</text>
<text x="116.2" y="150">C7</text>
<text x="158.9" y="146.2">62</text>
<text x="166" y="147.5">AREF</text>
<text x="191" y="147.5">(WR) PG0</text>
<text x="205.4" y="146.2">33 WR</text>
<text x="246.4" y="146.2">27</text>
<text x="246.4" y="148.7">29</text>
<text x="253.8" y="146.2">28</text>
<text x="253.8" y="148.7">30</text>
<text x="27.9" y="150.7">0</text>
<text x="46.4" y="151.9">GND</text>
<text x="56" y="150.7">4</text>
<text x="158.9" y="151.1">63</text>
<text x="166" y="152.4">AGND</text>
<text x="184.9" y="155.1" transform="rotate(-90 184.9 155.1)">GND</text>
<text x="187.4" y="155.1" transform="rotate(-90 187.4 155.1)">GND</text>
<text x="196.3" y="152.4">PEN</text>
<text x="205.4" y="151.1">1</text>
<text x="246.4" y="151.1">31</text>
<text x="253.8" y="151.1">32</text>
<text x="183.6" y="162.6" transform="rotate(-90 183.6 162.6)">53</text>
<text x="186.2" y="162.6" transform="rotate(-90 186.2 162.6)">22</text>
<text x="8" y="182">A</text>
<text x="200.4" y="180.8">Title</text>
<text x="287.4" y="182">A</text>
<text x="200.4" y="188.2">Size</text>
<text x="201.7" y="192">A4</text>
<text x="212.8" y="188.2">Number</text>
<text x="262.2" y="188.2">Revision</text>
<text x="200.4" y="195.6">Date:</text>
<text x="211.6" y="195.6">26-Jan-2011</text>
<text x="249.9" y="195.6">Sheet</text>
<text x="256.6" y="195.6">of</text>
<text x="41.5" y="201.8">1</text>
<text x="112.4" y="201.8">2</text>
<text x="183.4" y="201.8">3</text>
<text x="200.4" y="198.1">File:</text>
<text x="211.6" y="198.1">E:\AVR-H128CAN-2.DDB</text>
<text x="249.9" y="198.1">Drawn By:</text>
<text x="254.3" y="201.8">4</text>
</g>
<g font-size="2.2" fill="#800000">
<text x="54.1" y="33.9">+5V</text>
<text x="141.8" y="30.2">+5V</text>
<text x="186.4" y="33.9">+5V</text>
<text x="24.9" y="36.3">PE0</text>
<text x="24.9" y="41.3">RESET5</text>
<text x="63.2" y="36.3">TCK 1</text>
<text x="63.2" y="38.9">TDO 3</text>
<text x="63.2" y="41.3">TMS 5</text>
<text x="24.9" y="43.8">PB1</text>
<text x="24.9" y="46.2">PE1</text>
<text x="63.2" y="46.2">TDI</text>
<text x="63.2" y="43.8">+5V 7</text>
<text x="152.2" y="50">RESET20</text>
<text x="236.3" y="51.2">PE0</text>
<text x="236.3" y="53.7">PE2</text>
<text x="262.2" y="51.2">PEN</text>
<text x="262.2" y="53.7">PE1</text>
<text x="149.8" y="57.3">XTAL2</text>
<text x="236.3" y="56.1">PE4</text>
<text x="236.3" y="58.6">PE6</text>
<text x="262.2" y="56.1">PE3</text>
<text x="262.2" y="58.6">PE5</text>
<text x="149.8" y="64.8">TOSC2</text>
<text x="149.8" y="62.3">TOSC1</text>
<text x="236.3" y="61.1">PB0</text>
<text x="236.3" y="63.5">PB2</text>
<text x="236.3" y="66">PB4</text>
<text x="262.2" y="61.1">PE7</text>
<text x="262.2" y="63.5">PB1</text>
<text x="262.2" y="66">PB3</text>
<text x="149.8" y="69.7">PE0</text>
<text x="236.3" y="68.5">PB6</text>
<text x="236.3" y="71">TOSC2</text>
<text x="262.2" y="68.5">PB5</text>
<text x="262.2" y="71">PB7</text>
<text x="149.8" y="72.2">PE1</text>
<text x="149.8" y="74.6">PE2</text>
<text x="149.8" y="77.1">PE3</text>
<text x="236.3" y="73.4">RESET</text>
<text x="236.3" y="75.9">GND</text>
<text x="262.2" y="73.4">TOSC1</text>
<text x="262.2" y="75.9">+5V</text>
<text x="115.9" y="79.6">+5V</text>
<text x="149.8" y="79.6">PE4</text>
<text x="149.8" y="82.1">PE5</text>
<text x="236.3" y="78.3">XTAL1</text>
<text x="236.3" y="80.8">PD1</text>
<text x="236.3" y="83.3">PD3</text>
<text x="262.2" y="78.3">XTAL2</text>
<text x="262.2" y="80.8">PD0</text>
<text x="262.2" y="83.3">PD2</text>
<text x="149.8" y="84.5">PE6</text>
<text x="149.8" y="87">PE7</text>
<text x="236.3" y="85.8">PD5</text>
<text x="236.3" y="88.2">PD7</text>
<text x="262.2" y="85.8">PD4</text>
<text x="262.2" y="88.2">PD6</text>
<text x="149.8" y="94.4">PD0</text>
<text x="27.6" y="98.8">PE0</text>
<text x="149.8" y="96.9">PD1</text>
<text x="149.8" y="99.3">PD2</text>
<text x="149.8" y="101.8">PD3</text>
<text x="27.6" y="106.3">+3.3V4</text>
<text x="149.8" y="104.2">PD4</text>
<text x="149.8" y="106.8">PD5</text>
<text x="27.6" y="108.7">PE1</text>
<text x="27.6" y="113.6">GND 7</text>
<text x="149.8" y="109.2">PD6</text>
<text x="149.8" y="111.7">PD7</text>
<text x="237.5" y="112.9">AVCC</text>
<text x="262.2" y="112.9">GND</text>
<text x="130.6" y="119.6" transform="rotate(-90 130.6 119.6)">PB4</text>
<text x="149.8" y="116.6">PF0</text>
<text x="149.8" y="119.1">PF1</text>
<text x="237.5" y="115.4">AREF</text>
<text x="237.5" y="117.9">PF1</text>
<text x="262.2" y="117.9">PF2</text>
<text x="262.2" y="115.4">PF0</text>
<text x="140.6" y="121.6">+5V</text>
<text x="149.8" y="121.6">PF2</text>
<text x="149.8" y="124.1">PF3</text>
<text x="237.5" y="120.3">PF3</text>
<text x="237.5" y="125.2">TDI</text>
<text x="237.5" y="122.8">TMS</text>
<text x="262.2" y="125.2">GND</text>
<text x="262.2" y="122.8">TDO</text>
<text x="262.2" y="120.3">TCK</text>
<text x="149.8" y="126.5">TCK</text>
<text x="149.8" y="129">TMS</text>
<text x="149.8" y="131.4">TDO</text>
<text x="237.5" y="130.2">PA1</text>
<text x="237.5" y="127.7">+5V</text>
<text x="262.2" y="127.7">PA0</text>
<text x="262.2" y="130.2">PA2</text>
<text x="127.5" y="135.1">XTAL1</text>
<text x="149.8" y="133.9">TDI</text>
<text x="219.7" y="136.4">+5V</text>
<text x="237.5" y="132.7">PA3</text>
<text x="237.5" y="135.1">PA5</text>
<text x="237.5" y="137.6">PA7</text>
<text x="262.2" y="137.6">ALE</text>
<text x="262.2" y="132.7">PA4</text>
<text x="262.2" y="135.1">PA6</text>
<text x="146" y="141.3">AVCC</text>
<text x="237.5" y="142.5">PC5</text>
<text x="237.5" y="140.1">PC7</text>
<text x="262.2" y="142.5">PC4</text>
<text x="262.2" y="140.1">PC6</text>
<text x="74.6" y="148.2">DP</text>
<text x="74.6" y="145.7">DM</text>
<text x="127.5" y="145">XTAL2</text>
<text x="149.8" y="146.2">AREF</text>
<text x="237.5" y="145">PC3</text>
<text x="237.5" y="150">RD</text>
<text x="237.5" y="147.5">PC1</text>
<text x="262.2" y="145">PC2</text>
<text x="262.2" y="150">WR</text>
<text x="262.2" y="147.5">PC0</text>
<text x="209" y="151.1">PEN</text>
</g>
<g font-size="2.2" fill="#000080">
<text x="137.4" y="39.8">D1</text>
<text x="137.4" y="42.3">4148</text>
<text x="144.5" y="42.3">R6</text>
<text x="144.5" y="44.8">10K</text>
<text x="128.7" y="52.4">K1</text>
<text x="244.9" y="48.7">JP1</text>
<text x="128.7" y="54.9">RSET</text>
<text x="144.8" y="58.3">1UF</text>
<text x="28.6" y="69.7">DC1</text>
<text x="50.9" y="67.2">SW1</text>
<text x="76.8" y="73.2">C4</text>
<text x="76.8" y="75.6">4.7uF</text>
<text x="86.7" y="73.2">C5</text>
<text x="86.7" y="75.6">104</text>
<text x="28.6" y="82.1">DC-5V</text>
<text x="50.9" y="79.6">HEADER 3X2</text>
<text x="118.6" y="89.3">R4</text>
<text x="132.2" y="88">R5</text>
<text x="118.6" y="91.7">1K</text>
<text x="132.2" y="90.4">1K</text>
<text x="244.9" y="93.1">HEADER 16X2</text>
<text x="79.2" y="98.8">Y3</text>
<text x="77" y="106">C112M</text>
<text x="91.9" y="106">C2</text>
<text x="122.1" y="106.5">D2</text>
<text x="135.6" y="105.3">D3</text>
<text x="135.6" y="107.7">LED</text>
<text x="77" y="108.5">22P</text>
<text x="91.9" y="108.5">22P</text>
<text x="122.1" y="109">LED</text>
<text x="244.9" y="110.4">JP2</text>
<text x="38.8" y="135.9">U1</text>
<text x="45" y="135.9">PL2303HX</text>
<text x="121.1" y="132.7">22pF</text>
<text x="143.3" y="137.3">100UH</text>
<text x="144.5" y="134.9">L1</text>
<text x="32.6" y="140.8">USB</text>
<text x="115.4" y="142.3">16M</text>
<text x="222.4" y="143.5">R7</text>
<text x="64.9" y="144.5">R1</text>
<text x="68.2" y="144.5">20</text>
<text x="121.1" y="150">22pF</text>
<text x="144.8" y="147.2">C9</text>
<text x="144.8" y="149.7">104</text>
<text x="222.4" y="146">4.7K</text>
<text x="32.6" y="155.6">USB-B</text>
<text x="63.2" y="155.4">R3</text>
<text x="64.9" y="151.7">R2</text>
<text x="68.2" y="151.7">20</text>
<text x="244.9" y="154.9">HEADER 16X2</text>
<text x="63.2" y="157.8">1.5K</text>
<text x="82" y="160.3">C3</text>
<text x="165.8" y="159.9">U2</text>
<text x="82" y="162.8">104</text>
<text x="165.8" y="162.3">ATMEGA128</text>
</g>
<g font-size="2.2" fill="#f00">
<text x="72.6" y="59.9">+5V</text>
<text x="35.1" y="69.7">USB_VDD</text>
<text x="129.5" y="78.3">+5V</text>
<text x="57.3" y="140.8">USB_VDD</text>
<text x="77" y="153.2">+3.3V</text>
<text x="59.8" y="170.4">+3.3V</text>
</g>
<g font-size="2.2" fill="#00f">
<text x="36.5" y="144.5">2</text>
<text x="40" y="144.5">1</text>
<text x="36.5" y="152.7">3</text>
<text x="40" y="152.7">4</text>
</g>
</svg>
